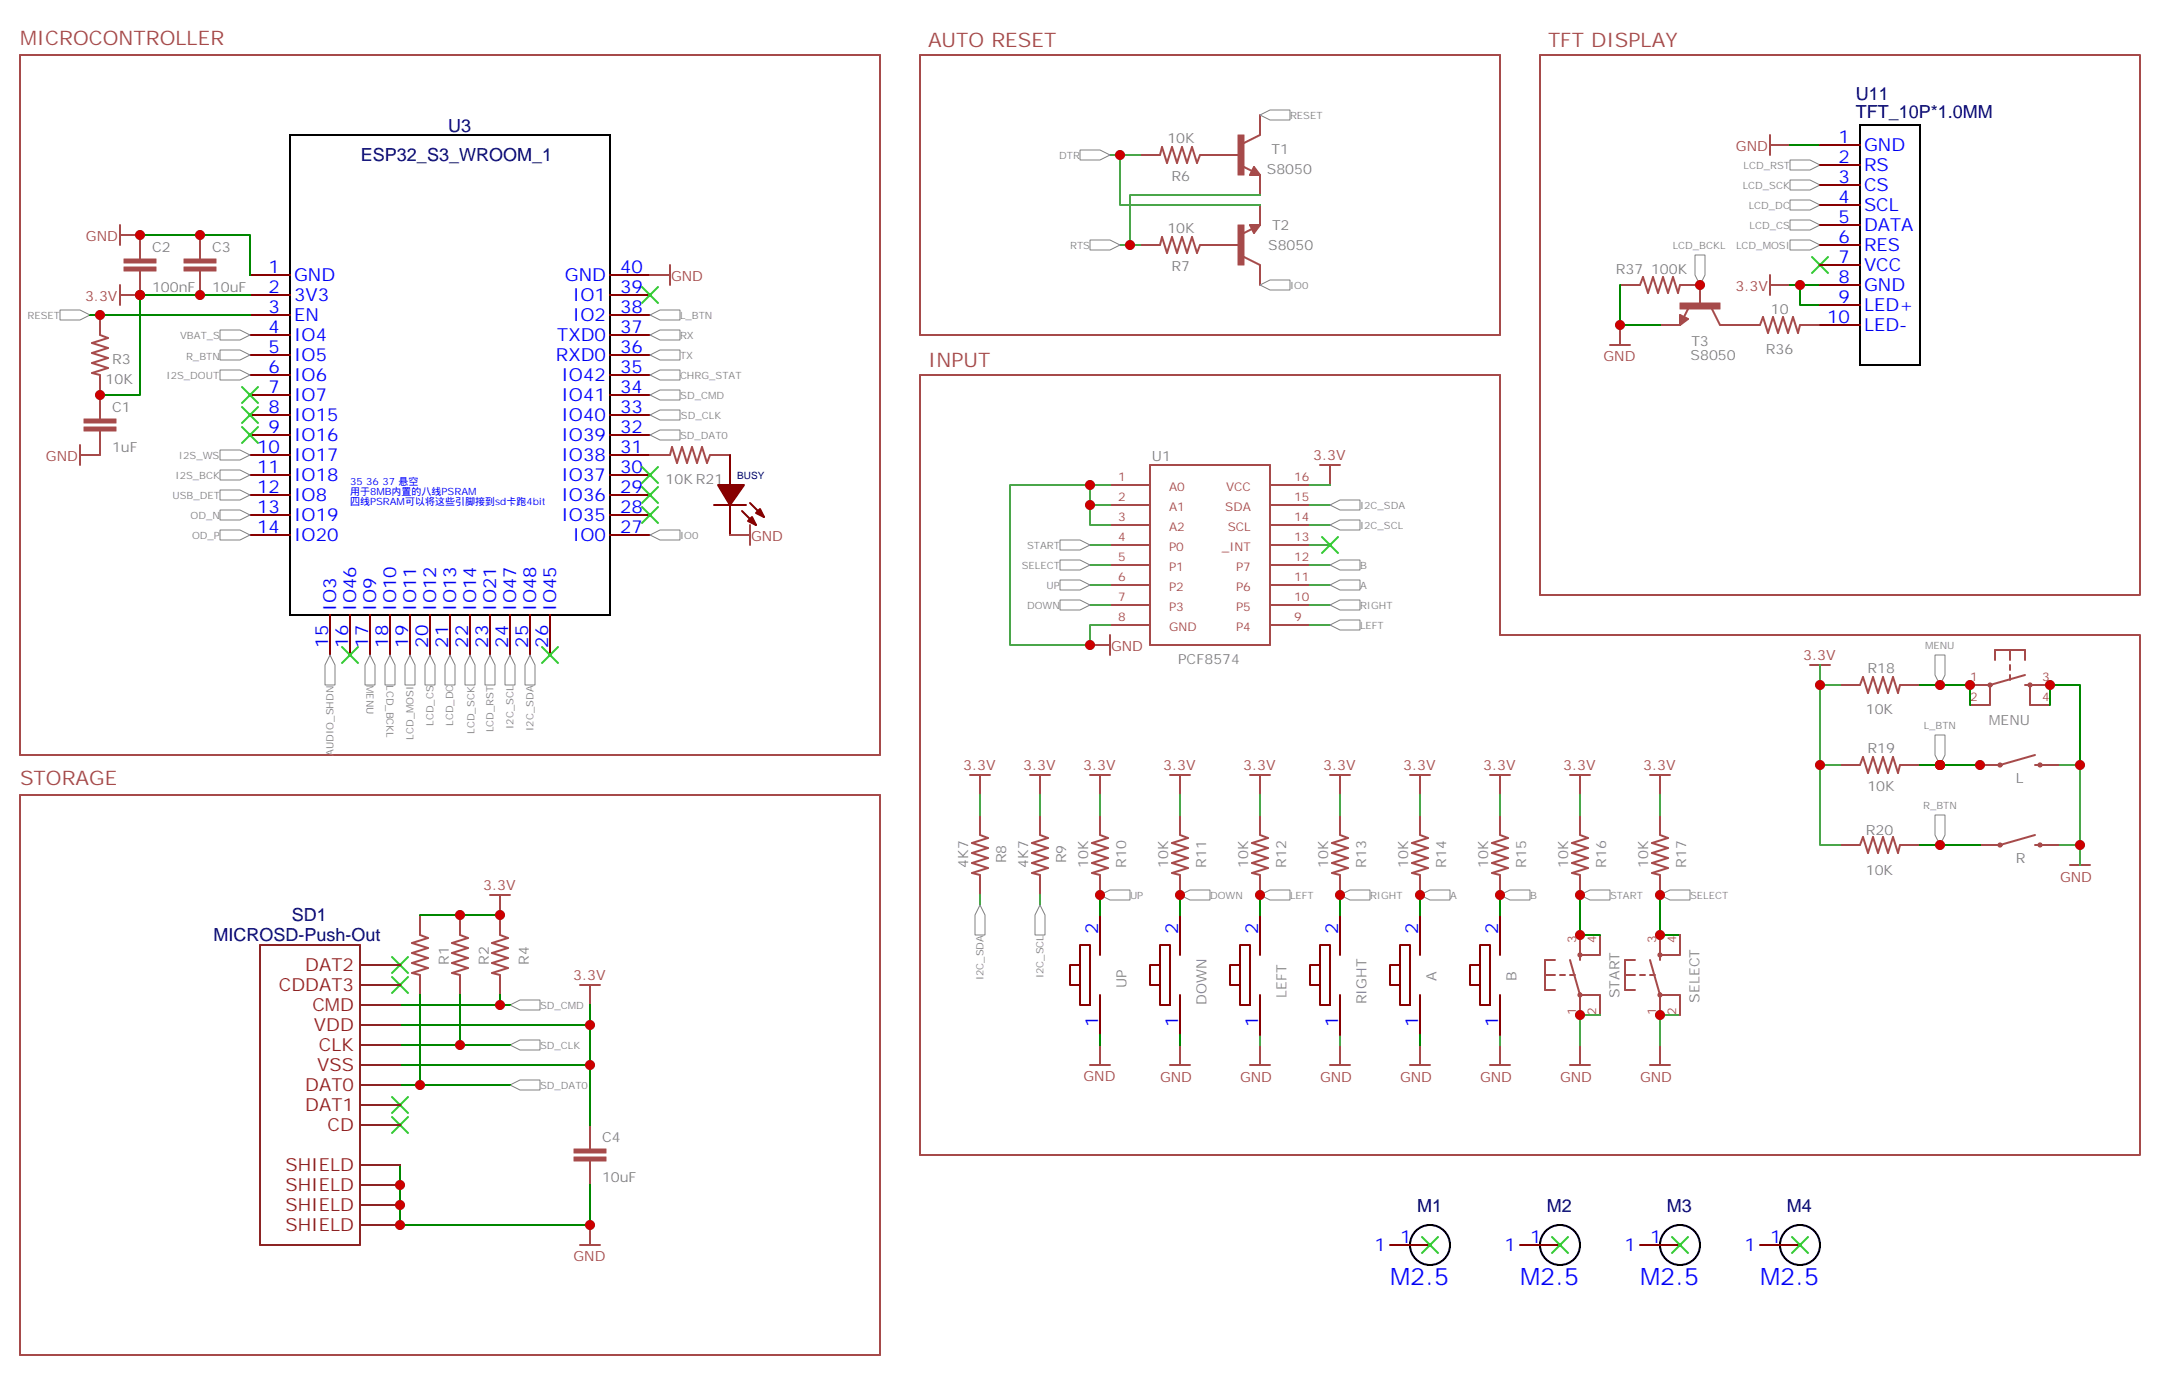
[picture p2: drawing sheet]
<svg xmlns="http://www.w3.org/2000/svg" width="381mm" height="243mm" viewBox="0 0 381 243" stroke-linecap="round" stroke-linejoin="round" font-family="sans-serif">
<g fill="none" stroke="#a64a4a" stroke-width=".35">
<path d="M3.5 9.7h151.7v123.5h-151.7zM162.3 9.7h102.3v49.4h-102.3zM319.3 9.7h58.2v95.3h-58.2M370.4 9.7h-98.8v95.3h98.8M201.1 27.3h3.5M204.6 27.3l.4-1.4 .8 2.9 .9-2.9 .9 2.9 .9-2.9 .9 2.9 .9-2.9 .8 2.9 .6-1.5M211.7 27.3h7M219.1 29.3l1.8 .9M220.5 39.7h1.7l-1 1.4zM220.8 39.9h1.1l-.7 .8-.4-.7h.6l-.2 .4M221.2 29.5l1 1.4h-1.7zM221.2 30.2l.2 .3h-.6l.4-.7 .7 .9h-1.1"/>
<path d="M222.2 23.8l-2.8 1.4M222.2 20.3v3.5M222.2 30.9v3.5M222.2 36.2v3.4M201.1 43.2h3.5M204.6 43.2l.4-1.4 .8 2.8 .9-2.8 .9 2.8 .9-2.8 .9 2.8 .9-2.8 .8 2.8 .6-1.4M211.7 43.2h7M219.4 45.3l2.8 1.4M220.9 40.4l-1.8 .8M222.2 46.8v3.5M162.3 66.1h102.3v45.9h112.9v91.7h-215.2zM195.8 85.5h6.9"/>
<path d="M195.8 89.1h6.9M195.8 92.6h6.9M195.8 96.1h6.9M195.8 99.7h6.9M202.8 82h21.2v31.8h-21.2zM224.1 85.5h7M224.1 89.1h7M224.1 92.6h7M224.1 96.1h7M224.1 99.7h7M232.8 82h3.6M234.6 82v3.5"/>
<path d="M192.3 113.8h3.5M195.8 103.2h6.9M195.8 106.7h6.9M195.8 110.2h6.9M195.8 112v3.5M224.1 103.2h7M224.1 106.7h7M224.1 110.2h7M319.3 117.3h3.5M321 117.3v3.5M351.9 116.4v-1.7h5.3v1.7M354.5 114.7v1.7"/>
<path d="M354.5 117.3v.9M354.5 119.1v.8M357.2 119.1l-6.2 1.7v3.6M171.1 136.7h3.5M172.9 136.7v3.5M181.7 136.7h3.5M183.4 136.7v3.5M192.3 136.7h3.5M194 136.7v3.5M206.4 136.7h3.5M208.1 136.7v3.5M220.5 136.7h3.5"/>
<path d="M222.2 136.7v3.5M234.6 136.7h3.5M236.4 136.7v3.5M248.7 136.7h3.5M250.5 136.7v3.5M262.8 136.7h3.5M264.6 136.7v3.5M276.9 136.7h3.6M278.7 136.7v3.5M291 136.7h3.6M292.8 136.7v3.5M324.6 120.8h3.4"/>
<path d="M324.6 134.9h3.4M328.1 134.9l.5-1.4 .9 2.8 .9-2.8 .9 2.8 .8-2.8 .9 2.8 .9-2.8 .9 2.8 .3-1.4M328.1 120.8l.5-1.4 .9 2.8 .9-2.8 .9 2.8 .8-2.8 .9 2.8 .9-2.8 .9 2.8 .3-1.4M335.2 120.8h3.5M335.2 134.9h3.5M347.5 120.8h3.5M347.5 124.4h3.5M349.2 134.9h3.5M357.2 120.8h.9v3.6M358.1 120.8h3.5M358.1 124.4h3.5M359 134.9h.8"/>
<path d="M359 133.2l-6.2 1.7M359.9 134.9h3.5M3.5 140.2h151.7v98.8h-151.7zM86.4 157.9h3.6M88.2 157.9v3.5M172.9 147.3l1.4 .5-2.9 .9 2.9 .9-2.9 .9 2.9 .8-2.9 .9 2.9 .9-2.9 .9 1.5 .3M172.9 143.8v3.4M172.9 154.4v3.5M183.4 147.3l1.5 .5-2.9 .9 2.9 .9-2.9 .9 2.9 .8-2.9 .9 2.9 .9-2.9 .9 1.4 .3M183.4 143.8v3.4M183.4 154.4v3.5M194 147.3l1.4 .5-2.8 .9 2.8 .9-2.8 .9 2.8 .8-2.8 .9 2.8 .9-2.8 .9 1.4 .3"/>
<path d="M194 143.8v3.4M194 154.4v3.5M208.1 147.3l1.4 .5-2.8 .9 2.8 .9-2.8 .9 2.8 .8-2.8 .9 2.8 .9-2.8 .9 1.4 .3M208.1 143.8v3.4M208.1 154.4v3.5M222.2 143.8v3.4M222.2 154.4v3.5M222.2 147.3l1.5 .5-2.9 .9 2.9 .9-2.9 .9 2.9 .8-2.9 .9 2.9 .9-2.9 .9 1.4 .3M236.4 147.3l1.4 .5-2.9 .9 2.9 .9-2.9 .9 2.9 .8-2.9 .9 2.9 .9-2.9 .9 1.5 .3M236.4 143.8v3.4M236.4 154.4v3.5M250.5 147.3l1.4 .5-2.8 .9 2.8 .9-2.8 .9 2.8 .8-2.8 .9 2.8 .9-2.8 .9 1.4 .3"/>
<path d="M250.5 143.8v3.4M250.5 154.4v3.5M264.6 143.8v3.4M264.6 154.4v3.5M264.6 147.3l1.4 .5-2.8 .9 2.8 .9-2.8 .9 2.8 .8-2.8 .9 2.8 .9-2.8 .9 1.4 .3M278.7 143.8v3.4M278.7 154.4v3.5M278.7 147.3l1.4 .5-2.8 .9 2.8 .9-2.8 .9 2.8 .8-2.8 .9 2.8 .9-2.8 .9 1.4 .3M292.8 147.3l1.4 .5-2.8 .9 2.8 .9-2.8 .9 2.8 .8-2.8 .9 2.8 .9-2.8 .9 1.4 .3M292.8 143.8v3.4M292.8 154.4v3.5M324.6 149h3.4"/>
<path d="M328.1 149l.5-1.4 .9 2.9 .9-2.9 .9 2.9 .8-2.9 .9 2.9 .9-2.9 .9 2.9 .3-1.5M335.2 149h3.5M349.2 149h3.5M359 149h.8M359 147.3l-6.2 1.7M359.9 149h3.5M365.1 152.6h3.6M366.9 149v3.6M102.3 173.7h3.5M104.1 173.7v3.6M272.5 172h1.8M274.3 169.3h-1.8v5.3h1.8"/>
<path d="M275.2 172h.8M276.9 172h.9M276.9 169.3l1.8 6.2h3.5M278.7 164.9v3.5M278.7 175.6v3.4M282.2 168.5h-3.5v.8M282.2 164.9v3.5M282.2 175.6v3.4M104.1 198.4v3.5M192.3 187.9h3.5M194 184.3v3.6M220.5 187.9h3.5"/>
<path d="M222.2 184.3v3.6M234.6 187.9h3.5M236.4 184.3v3.6M248.7 187.9h3.5M250.5 184.3v3.6M262.8 187.9h3.5M264.6 184.3v3.6M276.9 187.9h3.6M278.7 184.3v3.6M291 187.9h3.6M292.8 184.3v3.6M102.3 219.6h3.5"/>
<path d="M104.1 202v.7M104.1 204.8v.7M104.1 205.5v3.5M104.1 216.1v3.5"/>
</g>
<g fill="#a64a4a" stroke="#a64a4a" stroke-width=".18">
<path d="M218.4 23.8h1v7.1h-1z"/>
<path d="M218.4 39.7h1v7h-1z"/>
<path d="M101.2 204.1h5.7v.7h-5.7z"/>
<path d="M101.2 202.7h5.7v.7h-5.7z"/>
</g>
<g fill="none" stroke="#a64a4a" stroke-width=".56">
<circle cx="351" cy="120.8" r=".18"/>
<circle cx="352.8" cy="134.9" r=".18"/>
<circle cx="358.1" cy="120.8" r=".18"/>
<circle cx="359.8" cy="134.9" r=".18"/>
<circle cx="352.8" cy="149.1" r=".18"/>
<circle cx="359.8" cy="149" r=".18"/>
<circle cx="278.7" cy="168.5" r=".18"/>
<circle cx="278.7" cy="175.5" r=".18"/>
</g>
<g fill="none" stroke="#4aa64a" stroke-width=".35">
<path d="M231.1 85.5h3.5M321 134.9h3.6M324.6 120.8h-3.6v10.6M172.9 140.2v3.6M183.4 140.2v3.6M194 140.2v3.6M208.1 140.2v3.6M222.2 140.2v3.6M236.4 140.2v3.6M250.5 140.2v3.6M264.6 140.2v3.6M278.7 140.2v3.6"/>
<path d="M292.8 140.2v3.6"/>
</g>
<path d="M222.2 20.3l1.8-.9h3.5v1.8h-3.5z" fill="#fff" stroke="#828282" stroke-width=".18"/>
<path d="M192.3 85.5h3.5M192.3 89.1h3.5M192.3 96.1h3.5M195.8 92.6h-3.5v-7.1h-14.1v28.3h14.1v-3.6h3.5M366.9 138.5v10.5h-3.5M282.2 179h-3.5v5.3M296.3 179h-3.5v5.3M222.2 182.6v1.7M236.4 182.6v1.7M264.6 182.6v1.7" fill="none" stroke="#4aa64a" stroke-width=".35"/>
<g fill="#fff" stroke="#828282" stroke-width=".18">
<path d="M278.7 157.9l1.8-.9h3.5v1.8h-3.5z"/>
<path d="M187 95.2h3.5l1.8 .9-1.8 .9h-3.5z"/>
<path d="M222.2 50.3l1.8-.9h3.5v1.8h-3.5z"/>
<path d="M90 191.4l1.7-.9h3.5v1.8h-3.5z"/>
<path d="M90 184.3l1.7-.9h3.5v1.8h-3.5z"/>
<path d="M90 177.3l1.7-.9h3.5v1.8h-3.5z"/>
</g>
<path d="M231.1 89.1h3.5M172.9 157.9v1.7" fill="none" stroke="#4aa64a" stroke-width=".35"/>
<g fill="#fff" stroke="#828282" stroke-width=".18">
<path d="M172.9 159.6l.8 1.8v3.5h-1.7v-3.5z"/>
<path d="M234.6 89.1l1.8-.9h3.5v1.8h-3.5z"/>
</g>
<path d="M231.1 92.6h3.5M183.4 157.9v1.7" fill="none" stroke="#4aa64a" stroke-width=".35"/>
<g fill="#fff" stroke="#828282" stroke-width=".18">
<path d="M183.4 159.6l.9 1.8v3.5h-1.7v-3.5z"/>
<path d="M234.6 92.6l1.8-.9h3.5v1.8h-3.5z"/>
</g>
<path d="M222.2 34.4h-22.9v8.8M197.6 43.2h3.5" fill="none" stroke="#4aa64a" stroke-width=".35"/>
<path d="M192.3 42.3h3.5l1.8 .9-1.8 .9h-3.5z" fill="#fff" stroke="#828282" stroke-width=".18"/>
<path d="M195.8 27.3h5.3M197.6 27.3v8.9h24.6" fill="none" stroke="#4aa64a" stroke-width=".35"/>
<path d="M190.5 26.5h3.5l1.8 .8-1.8 .9h-3.5z" fill="#fff" stroke="#828282" stroke-width=".18"/>
<path d="M192.3 103.2h3.5" fill="none" stroke="#4aa64a" stroke-width=".35"/>
<g fill="#fff" stroke="#828282" stroke-width=".18">
<path d="M194 157.9l1.8-.9h3.5v1.8h-3.5z"/>
<path d="M187 102.3h3.5l1.8 .9-1.8 .9h-3.5z"/>
</g>
<path d="M192.3 106.7h3.5" fill="none" stroke="#4aa64a" stroke-width=".35"/>
<g fill="#fff" stroke="#828282" stroke-width=".18">
<path d="M208.1 157.9l1.8-.9h3.5v1.8h-3.5z"/>
<path d="M187 105.8h3.5l1.8 .9-1.8 .9h-3.5z"/>
</g>
<path d="M231.1 110.2h3.5" fill="none" stroke="#4aa64a" stroke-width=".35"/>
<g fill="#fff" stroke="#828282" stroke-width=".18">
<path d="M222.2 157.9l1.8-.9h3.5v1.8h-3.5z"/>
<path d="M234.6 110.2l1.8-.8h3.5v1.7h-3.5z"/>
</g>
<path d="M231.1 106.7h3.5" fill="none" stroke="#4aa64a" stroke-width=".35"/>
<g fill="#fff" stroke="#828282" stroke-width=".18">
<path d="M236.4 157.9l1.7-.9h3.6v1.8h-3.6z"/>
<path d="M234.6 106.7l1.8-.9h3.5v1.8h-3.5z"/>
</g>
<path d="M192.3 99.7h3.5" fill="none" stroke="#4aa64a" stroke-width=".35"/>
<g fill="#fff" stroke="#828282" stroke-width=".18">
<path d="M292.8 157.9l1.8-.9h3.5v1.8h-3.5z"/>
<path d="M187 98.8h3.5l1.8 .9-1.8 .8h-3.5z"/>
</g>
<path d="M231.1 103.2h3.5" fill="none" stroke="#4aa64a" stroke-width=".35"/>
<g fill="#fff" stroke="#828282" stroke-width=".18">
<path d="M250.5 157.9l1.7-.9h3.6v1.8h-3.6z"/>
<path d="M234.6 103.2l1.8-.9h3.5v1.8h-3.5z"/>
</g>
<path d="M231.1 99.7h3.5" fill="none" stroke="#4aa64a" stroke-width=".35"/>
<g fill="#fff" stroke="#828282" stroke-width=".18">
<path d="M264.6 157.9l1.7-.9h3.6v1.8h-3.6z"/>
<path d="M234.6 99.7l1.8-.9h3.5v1.7h-3.5z"/>
<path d="M341.3 115.5h1.8v3.6l-.9 1.7-.9-1.7z"/>
<path d="M341.3 129.6h1.8v3.6l-.9 1.7-.9-1.7z"/>
<path d="M341.3 143.8h1.8v3.5l-.9 1.7-.9-1.7z"/>
</g>
<path d="M231.1 96.1h3.5M321 117.3v3.5M321 131.4v17.6h3.6M363.4 134.9h3.5v3.6M366.9 149v3.6" fill="none" stroke="#4aa64a" stroke-width=".35"/>
<g fill="none" stroke="#870000" stroke-width=".35">
<path d="M44.1 48.5h7.1M44.1 52h7.1M44.1 55.6h7.1M44.1 59.1h7.1M107.6 48.5h7.1M107.6 52h7.1M107.6 55.6h7.1M107.6 59.1h7.1M44.1 62.6h7.1M44.1 66.1h7.1M44.1 69.7h7.1M44.1 73.2h7.1"/>
<path d="M44.1 76.7h7.1M107.6 62.6h7.1M107.6 66.1h7.1M107.6 69.7h7.1M107.6 73.2h7.1M107.6 76.7h7.1M44.1 80.3h7.1M44.1 83.8h7.1M44.1 87.3h7.1M44.1 90.8h7.1M44.1 94.4h7.1M107.6 80.3h7.1"/>
<path d="M107.6 83.8h7.1M107.6 87.3h7.1M107.6 90.8h7.1M107.6 94.4h7.1M58.2 108.5v7M61.7 108.5v7M65.3 108.5v7M68.8 108.5v7M72.3 108.5v7M75.8 108.5v7M79.4 108.5v7M82.9 108.5v7"/>
<path d="M86.4 108.5v7M90 108.5v7M93.5 108.5v7M97 108.5v7M190.5 166.7h1.8v10.6h-1.8zM190.5 170.2h-1.8v3.5h1.8M194 161.4v7.1M194 175.5v7.1M204.6 166.7h1.8v10.6h-1.8zM204.6 170.2h-1.8v3.5h1.8M208.1 161.4v7.1M208.1 175.5v7.1"/>
<path d="M218.7 166.7h1.8v10.6h-1.8zM218.7 170.2h-1.7v3.5h1.7M222.2 161.4v7.1M222.2 175.5v7.1M232.8 166.7h1.8v10.6h-1.8zM232.8 170.2h-1.7v3.5h1.7M236.4 161.4v7.1M236.4 175.5v7.1M246.9 166.7h1.8v10.6h-1.8zM246.9 170.2h-1.7v3.5h1.7M250.5 161.4v7.1M250.5 175.5v7.1"/>
<path d="M261.1 166.7h1.7v10.6h-1.7zM261.1 170.2h-1.8v3.5h1.8M264.6 161.4v7.1M264.6 175.5v7.1"/>
</g>
<g fill="none" stroke="#008700" stroke-width=".35">
<path d="M338.7 120.8h8.8v3.6M338.7 134.9h10.5M361.6 124.4v-3.6h5.3v14.1M194 157.9v3.5M208.1 157.9v3.5M222.2 157.9v3.5M236.4 157.9v3.5M250.5 157.9v3.5M264.6 157.9v3.5M278.7 157.9v7h3.5M292.8 157.9v7h3.5M338.7 149h10.5"/>
<path d="M194 182.6v1.7M208.1 182.6v1.7M250.5 182.6v1.7"/>
</g>
<g fill="none" stroke="#a64a4a" stroke-width=".35">
<path d="M312.2 23.8v3.5M312.2 25.6h3.5M114.7 48.5h3.5M118.2 46.7v3.6M285.8 50.3h3.4M285.8 57.3v3.6M289.3 50.3l.5-1.4 .9 2.8 .9-2.8 .9 2.8 .8-2.8 .9 2.8 .9-2.8 .9 2.8 .3-1.4M296.4 50.3h3.5M306.9 57.3h3.5M310.4 57.3l.6-1.4 .9 2.8 .8-2.8 .9 2.8 .9-2.8 .9 2.8 .9-2.8 .8 2.8 .4-1.4M312.2 50.3h3.5M312.2 48.5v3.5"/>
<path d="M317.6 57.3h3.4M284 60.9h3.5M74.1 164.9l1.4 .6-2.8 .8 2.8 .9-2.8 .9 2.8 .9-2.8 .9 2.8 .8-2.8 .9 1.4 .4M74.1 161.4v3.5M74.1 172v3.5M81.1 164.9l1.4 .6-2.8 .8 2.8 .9-2.8 .9 2.8 .9-2.8 .9 2.8 .8-2.8 .9 1.4 .4M81.1 161.4v3.5M81.1 172v3.5M88.2 164.9l1.4 .6-2.8 .8 2.8 .9-2.8 .9 2.8 .9-2.8 .9 2.8 .8-2.8 .9 1.4 .4M88.2 161.4v3.5M88.2 172v3.5M286.6 172h1.8"/>
<path d="M288.4 169.3h-1.8v5.3h1.8M289.3 172h.9M291 172h.9M291 169.3l1.8 6.2h3.5M292.8 164.9v3.5M292.8 175.6v3.4M296.3 168.5h-3.5v.8M296.3 164.9v3.5M296.3 175.6v3.4M206.4 187.9h3.5M208.1 184.3v3.6"/>
</g>
<path d="M113.2 50.6l2.9 2.8M116.1 50.6l-2.9 2.8M233.2 94.7l2.8 2.8M236 94.7l-2.8 2.8" fill="none" stroke="#3c3" stroke-width=".35"/>
<g fill="none" stroke="#a64a4a" stroke-width=".56">
<circle cx="292.8" cy="175.5" r=".18"/>
<circle cx="292.8" cy="168.5" r=".18"/>
</g>
<path d="M51.2 23.8h56.4v84.7h-56.4z" fill="none" stroke="#000" stroke-width=".35"/>
<g fill="#fff" stroke="#828282" stroke-width=".18">
<path d="M114.7 62.6l1.7-.9h3.5v1.8h-3.5z"/>
<path d="M114.7 59.1l1.7-.9h3.5v1.8h-3.5z"/>
<path d="M114.7 94.4l1.7-.9h3.5v1.7h-3.5z"/>
</g>
<path d="M113.2 82.4l2.9 2.8M113.2 85.9l2.9 2.8M113.2 89.4l2.9 2.9M116.1 82.4l-2.9 2.8M116.1 85.9l-2.9 2.8M116.1 89.4l-2.9 2.9M95.6 114.1l2.8 2.8M98.4 114.1l-2.8 2.8" fill="none" stroke="#3c3" stroke-width=".35"/>
<path d="M21.2 39.7v3.5M21.2 41.5h3.5M21.2 50.3v3.5M21.2 52h3.5" fill="none" stroke="#a64a4a" stroke-width=".35"/>
<g fill="#fff" stroke="#828282" stroke-width=".18">
<path d="M38.8 90h3.5l1.8 .8-1.8 .9h-3.5z"/>
<path d="M38.8 93.5h3.5l1.8 .9-1.8 .8h-3.5z"/>
</g>
<path d="M60.3 114.1l2.8 2.8M63.1 114.1l-2.8 2.8" fill="none" stroke="#3c3" stroke-width=".35"/>
<path d="M38.8 58.2h3.5l1.8 .9-1.8 .9h-3.5z" fill="#fff" stroke="#828282" stroke-width=".18"/>
<path d="M24.7 41.5h19.4v7M24.7 52h19.4" fill="none" stroke="#008700" stroke-width=".35"/>
<g fill="none" stroke="#a64a4a" stroke-width=".35">
<path d="M24.7 41.5v3.4M24.7 45v.7M24.7 47.8v.7M24.7 48.6v3.4M35.3 41.5v3.4M35.3 45v.7M35.3 47.8v.7M35.3 48.6v3.4M292.8 57.3h3.5M296.3 55.6l1.4 .7-1.4 1zM296.5 55.9v1.1l.9-.7-.7-.4v.5l.3-.1M297.9 54.2l-.9 1.7"/>
<path d="M299.9 50.3v3.4M302 54.5l1.4 2.8M303.4 57.3h3.5"/>
</g>
<g fill="#a64a4a" stroke="#a64a4a" stroke-width=".18">
<path d="M21.9 47.1h5.6v.7h-5.6z"/>
<path d="M21.9 45.7h5.6v.7h-5.6z"/>
<path d="M32.5 47.1h5.6v.7h-5.6z"/>
<path d="M32.5 45.7h5.6v.7h-5.6z"/>
<path d="M296.3 53.4h7.1v1.1h-7.1z"/>
</g>
<path d="M299 45h1.7v3.5l-.8 1.8-.9-1.8z" fill="#fff" stroke="#828282" stroke-width=".18"/>
<path d="M285.8 50.3v7h7M317.5 50.3v3.5h3.5M74.1 161.4h14.1" fill="none" stroke="#008700" stroke-width=".35"/>
<g fill="none" stroke="#000" stroke-width=".35">
<circle cx="252.2" cy="219.6" r="3.5"/>
<circle cx="275.2" cy="219.6" r="3.5"/>
<circle cx="296.3" cy="219.6" r="3.5"/>
<circle cx="317.5" cy="219.6" r="3.5"/>
</g>
<path d="M245.2 219.6h7M268.1 219.6h7.1M289.3 219.6h7M310.4 219.6h7.1" fill="none" stroke="#870000" stroke-width=".35"/>
<g fill="none" stroke="#3c3" stroke-width=".35">
<path d="M42.7 68.3l2.8 2.8M42.7 71.8l2.8 2.8M42.7 75.3l2.8 2.8M45.5 68.3l-2.8 2.8M45.5 71.8l-2.8 2.8M45.5 75.3l-2.8 2.8M250.8 218.2l2.8 2.8M253.6 218.2l-2.8 2.8M273.8 218.2l2.8 2.8M276.6 218.2l-2.8 2.8M294.9 218.2l2.8 2.8M297.7 218.2l-2.8 2.8"/>
<path d="M316.1 218.2l2.8 2.8M318.9 218.2l-2.8 2.8"/>
</g>
<path d="M10.6 54.7h3.5l1.8 .9-1.8 .8h-3.5z" fill="#fff" stroke="#828282" stroke-width=".18"/>
<path d="M15.9 55.6h28.2M24.7 52v17.7h-7.1" fill="none" stroke="#008700" stroke-width=".35"/>
<path d="M17.6 59.1l1.4 .5-2.8 .9 2.8 .9-2.8 .9 2.8 .8-2.8 .9 2.8 .9-2.8 .9 1.4 .3M17.6 55.6v3.4M14.1 78.5v3.5M17.6 66.2v6.9M17.6 73.2v.7M17.6 76v.7M17.6 76.8v3.5h-3.5" fill="none" stroke="#a64a4a" stroke-width=".35"/>
<g fill="#a64a4a" stroke="#a64a4a" stroke-width=".18">
<path d="M14.8 75.3h5.7v.7h-5.7z"/>
<path d="M14.8 73.9h5.7v.7h-5.7z"/>
</g>
<g fill="#fff" stroke="#828282" stroke-width=".18">
<path d="M315.7 28.2h3.6l1.7 .9-1.7 .9h-3.6z"/>
<path d="M315.7 31.8h3.6l1.7 .8-1.7 .9h-3.6z"/>
<path d="M315.7 38.8h3.6l1.7 .9-1.7 .9h-3.6z"/>
<path d="M315.7 35.3h3.6l1.7 .9-1.7 .8h-3.6z"/>
<path d="M315.7 42.3h3.6l1.7 .9-1.7 .9h-3.6z"/>
</g>
<path d="M315.7 25.6h5.3M315.7 50.3h5.3" fill="none" stroke="#008700" stroke-width=".35"/>
<path d="M319.6 45.3l2.8 2.9M322.4 45.3l-2.8 2.9" fill="none" stroke="#3c3" stroke-width=".35"/>
<path d="M328.1 22h10.6v42.4h-10.6z" fill="none" stroke="#000" stroke-width=".35"/>
<path d="M321 25.6h7.1M321 29.1h7.1M321 32.6h7.1M321 36.2h7.1M321 39.7h7.1M321 43.2h7.1M321 46.7h7.1M321 50.3h7.1M321 53.8h7.1M321 57.3h7.1" fill="none" stroke="#870000" stroke-width=".35"/>
<g fill="#fff" stroke="#828282" stroke-width=".18">
<path d="M38.8 61.7h3.5l1.8 .9-1.8 .9h-3.5z"/>
<path d="M38.8 82.9h3.5l1.8 .9-1.8 .9h-3.5z"/>
<path d="M38.8 86.4h3.5l1.8 .9-1.8 .9h-3.5z"/>
<path d="M58.2 115.5l.9 1.8v3.5h-1.8v-3.5z"/>
<path d="M38.8 65.3h3.5l1.8 .8-1.8 .9h-3.5z"/>
<path d="M38.8 79.4h3.5l1.8 .9-1.8 .8h-3.5z"/>
<path d="M114.7 66.1l1.7-.8h3.5v1.7h-3.5z"/>
<path d="M114.7 69.7l1.7-.9h3.5v1.8h-3.5z"/>
<path d="M114.7 73.2l1.7-.9h3.5v1.8h-3.5z"/>
<path d="M114.7 76.7l1.7-.9h3.5v1.8h-3.5z"/>
<path d="M65.3 115.5l.8 1.8v3.5h-1.7v-3.5z"/>
<path d="M86.4 115.5l.9 1.8v3.5h-1.8v-3.5z"/>
<path d="M82.9 115.5l.9 1.8v3.5h-1.8v-3.5z"/>
<path d="M79.4 115.5l.9 1.8v3.5h-1.8v-3.5z"/>
<path d="M75.8 115.5l.9 1.8v3.5h-1.7v-3.5z"/>
<path d="M72.3 115.5l.9 1.8v3.5h-1.8v-3.5z"/>
<path d="M68.8 115.5l.9 1.8v3.5h-1.8v-3.5z"/>
</g>
<path d="M69.1 172.3l2.9 2.9M69.1 168.8l2.9 2.8M72 172.3l-2.9 2.9M72 168.8l-2.9 2.8M69.1 193.5l2.9 2.8M69.1 197l2.9 2.8M72 193.5l-2.9 2.8M72 197l-2.9 2.8" fill="none" stroke="#3c3" stroke-width=".35"/>
<path d="M70.6 177.3h19.4M74.1 175.5v15.9M81.1 175.5v8.8M88.2 175.5v1.8M104.1 177.3v3.5M70.6 187.9h33.5v10.5M70.6 180.8h33.5v7.1M70.6 191.4h19.4M70.6 184.3h19.4M70.6 205.5v10.6h33.5v-7.1" fill="none" stroke="#008700" stroke-width=".35"/>
<g fill="none" stroke="#8c2424" stroke-width=".35">
<path d="M45.9 166.7h17.6v52.9h-17.6zM63.5 173.7h7.1M63.5 177.3h7.1M63.5 170.2h7.1M63.5 198.4h7.1M63.5 184.3h7.1M63.5 191.4h7.1M63.5 194.9h7.1M63.5 180.8h7.1M63.5 187.9h7.1M63.5 205.5h7.1M63.5 209h7.1"/>
<path d="M63.5 212.5h7.1M63.5 216.1h7.1"/>
</g>
<path d="M114.7 55.6l1.7-.9h3.5v1.7h-3.5z" fill="#fff" stroke="#828282" stroke-width=".18"/>
<path d="M114.7 80.3h3.4M118.2 80.3l.3-1.5 .9 2.9 .9-2.9 .9 2.9 .9-2.9 .8 2.9 .9-2.9 .9 2.9 .5-1.4M125.3 80.3h3.5M128.8 94.4h3.5M132.3 92.6v3.5" fill="none" stroke="#a64a4a" stroke-width=".35"/>
<g fill="#870000" stroke="#870000" stroke-width=".35">
<path d="M131.9 91.9l.7-.7 .7 1.4z"/>
<path d="M133.3 90.5l.8-.7 .7 1.4z"/>
<path d="M126.6 85.5h4.6l-2.4 3.6z"/>
</g>
<path d="M125.9 89.1h5.7M128.8 80.3v5.2M128.8 89.1v5.3M130.9 90.1l2.4 2.5M132.3 88.7l2.5 2.5" fill="none" stroke="#870000" stroke-width=".35"/>
<g fill="#fff" stroke="#828282" stroke-width=".18">
<path d="M90 115.5l.8 1.8v3.5h-1.7v-3.5z"/>
<path d="M93.5 115.5l.9 1.8v3.5h-1.8v-3.5z"/>
</g>
<g fill="#c00">
<circle cx="194" cy="157.9" r=".88"/>
<circle cx="208.1" cy="157.9" r=".88"/>
<circle cx="278.7" cy="179" r=".88"/>
<circle cx="278.7" cy="164.9" r=".88"/>
<circle cx="222.3" cy="157.9" r=".88"/>
<circle cx="236.4" cy="157.9" r=".88"/>
<circle cx="278.7" cy="157.9" r=".88"/>
<circle cx="250.5" cy="157.9" r=".88"/>
<circle cx="264.6" cy="157.9" r=".88"/>
<circle cx="292.8" cy="179" r=".88"/>
<circle cx="292.8" cy="164.9" r=".88"/>
<circle cx="347.5" cy="120.8" r=".88"/>
<circle cx="361.6" cy="120.8" r=".88"/>
<circle cx="349.3" cy="134.9" r=".88"/>
<circle cx="342.2" cy="120.8" r=".88"/>
<circle cx="342.2" cy="134.9" r=".88"/>
<circle cx="342.2" cy="149" r=".88"/>
<circle cx="292.8" cy="157.9" r=".88"/>
<circle cx="192.3" cy="85.5" r=".88"/>
<circle cx="366.9" cy="134.9" r=".88"/>
<circle cx="321" cy="134.9" r=".88"/>
<circle cx="192.3" cy="89.1" r=".88"/>
<circle cx="321" cy="120.8" r=".88"/>
<circle cx="192.3" cy="113.8" r=".88"/>
<circle cx="366.9" cy="149" r=".88"/>
<circle cx="197.6" cy="27.3" r=".88"/>
<circle cx="199.3" cy="43.2" r=".88"/>
<circle cx="24.7" cy="41.5" r=".88"/>
<circle cx="24.7" cy="52" r=".88"/>
<circle cx="35.3" cy="52" r=".88"/>
<circle cx="35.3" cy="41.5" r=".88"/>
<circle cx="285.8" cy="57.3" r=".88"/>
<circle cx="299.9" cy="50.3" r=".88"/>
<circle cx="17.6" cy="55.6" r=".88"/>
<circle cx="17.6" cy="69.7" r=".88"/>
<circle cx="317.5" cy="50.3" r=".88"/>
<circle cx="81.1" cy="161.4" r=".88"/>
<circle cx="88.2" cy="161.4" r=".88"/>
<circle cx="104.1" cy="216.1" r=".88"/>
<circle cx="104.1" cy="187.9" r=".88"/>
<circle cx="104.1" cy="180.8" r=".88"/>
<circle cx="88.2" cy="177.3" r=".88"/>
<circle cx="81.1" cy="184.3" r=".88"/>
<circle cx="74.1" cy="191.4" r=".88"/>
<circle cx="70.6" cy="216.1" r=".88"/>
<circle cx="70.6" cy="209" r=".88"/>
<circle cx="70.6" cy="212.5" r=".88"/>
</g>
<g font-size="4.2" fill="#00f">
<text x="245.2" y="226.7">M2.5</text>
<text x="268.1" y="226.7">M2.5</text>
<text x="289.3" y="226.7">M2.5</text>
<text x="310.4" y="226.7">M2.5</text>
</g>
<g font-size="3.5" fill="#a54b4b">
<text x="3.5" y="7.9">MICROCONTROLLER</text>
<text x="163.7" y="8.3">AUTO RESET</text>
<text x="273" y="8.3">TFT DISPLAY</text>
<text x="163.7" y="64.7">INPUT</text>
<text x="3.5" y="138.5">STORAGE</text>
</g>
<g font-size="3.2" fill="#000080">
<text x="327.4" y="17.7">U11</text>
<text x="79" y="23.2">U3</text>
<text x="327.4" y="20.9">TFT_10P*1.0MM</text>
<text x="63.7" y="28.4">ESP32_S3_WROOM_1</text>
<text x="37.6" y="166.1">MICROSD-Push-Out</text>
<text x="51.5" y="162.5">SD1</text>
<text x="250" y="213.7">M1</text>
<text x="272.9" y="213.7">M2</text>
<text x="294" y="213.7">M3</text>
<text x="315.2" y="213.7">M4</text>
</g>
<g font-size="3.2" fill="#00f">
<text x="324.3" y="25.2">1</text>
<text x="324.3" y="28.8">2</text>
<text x="328.8" y="26.6">GND</text>
<text x="324.3" y="32.3">3</text>
<text x="324.3" y="35.8">4</text>
<text x="328.8" y="30.2">RS</text>
<text x="328.8" y="33.7">CS</text>
<text x="324.3" y="39.3">5</text>
<text x="328.8" y="37.2">SCL</text>
<text x="328.8" y="40.7">DATA</text>
<text x="324.3" y="42.9">6</text>
<text x="324.3" y="46.4">7</text>
<text x="328.8" y="44.3">RES</text>
<text x="328.8" y="47.8">VCC</text>
<text x="47.4" y="48.2">1</text>
<text x="47.4" y="51.7">2</text>
<text x="51.9" y="49.6">GND</text>
<text x="51.9" y="53.1">3V3</text>
<text x="99.6" y="49.6">GND</text>
<text x="101" y="53.1">IO1</text>
<text x="109.4" y="51.7">39</text>
<text x="109.4" y="48.2">40</text>
<text x="324.3" y="49.9">8</text>
<text x="324.3" y="53.4">9</text>
<text x="328.8" y="51.3">GND</text>
<text x="47.4" y="55.2">3</text>
<text x="47.4" y="58.7">4</text>
<text x="51.9" y="56.6">EN</text>
<text x="101" y="56.6">IO2</text>
<text x="109.4" y="58.7">37</text>
<text x="109.4" y="55.2">38</text>
<text x="322.3" y="57">10</text>
<text x="328.8" y="54.9">LED+</text>
<text x="328.8" y="58.4">LED-</text>
<text x="47.4" y="62.3">5</text>
<text x="47.4" y="65.8">6</text>
<text x="51.9" y="60.1">IO4</text>
<text x="51.9" y="63.7">IO5</text>
<text x="98.1" y="63.7">RXD0</text>
<text x="98.3" y="60.1">TXD0</text>
<text x="109.4" y="65.8">35</text>
<text x="109.4" y="62.3">36</text>
<text x="47.4" y="69.3">7</text>
<text x="51.9" y="67.2">IO6</text>
<text x="51.9" y="70.7">IO7</text>
<text x="99" y="70.7">IO41</text>
<text x="99" y="67.2">IO42</text>
<text x="109.4" y="69.3">34</text>
<text x="47.4" y="72.8">8</text>
<text x="47.4" y="76.4">9</text>
<text x="51.9" y="74.3">IO15</text>
<text x="51.9" y="77.8">IO16</text>
<text x="99" y="77.8">IO39</text>
<text x="99" y="74.3">IO40</text>
<text x="109.4" y="76.4">32</text>
<text x="109.4" y="72.8">33</text>
<text x="45.4" y="79.9">10</text>
<text x="45.4" y="83.4">11</text>
<text x="51.9" y="81.3">IO17</text>
<text x="99" y="81.3">IO38</text>
<text x="109.4" y="83.4">30</text>
<text x="109.4" y="79.9">31</text>
<text x="45.4" y="87">12</text>
<text x="51.9" y="84.8">IO18</text>
<text x="51.9" y="88.4">IO8</text>
<text x="99" y="88.4">IO36</text>
<text x="99" y="84.8">IO37</text>
<text x="109.4" y="87">29</text>
<text x="45.4" y="90.5">13</text>
<text x="45.4" y="94">14</text>
<text x="51.9" y="91.9">IO19</text>
<text x="51.9" y="95.4">IO20</text>
<text x="99" y="91.9">IO35</text>
<text x="101" y="95.4">IO0</text>
<text x="109.4" y="94">27</text>
<text x="109.4" y="90.5">28</text>
<text x="59.3" y="107.8" transform="rotate(-90 59.3 107.8)">IO3</text>
<text x="62.8" y="107.8" transform="rotate(-90 62.8 107.8)">IO46</text>
<text x="66.3" y="107.8" transform="rotate(-90 66.3 107.8)">IO9</text>
<text x="69.8" y="107.8" transform="rotate(-90 69.8 107.8)">IO10</text>
<text x="73.4" y="107.8" transform="rotate(-90 73.4 107.8)">IO11</text>
<text x="76.9" y="107.8" transform="rotate(-90 76.9 107.8)">IO12</text>
<text x="80.4" y="107.8" transform="rotate(-90 80.4 107.8)">IO13</text>
<text x="84" y="107.8" transform="rotate(-90 84 107.8)">IO14</text>
<text x="87.5" y="107.8" transform="rotate(-90 87.5 107.8)">IO21</text>
<text x="91" y="107.8" transform="rotate(-90 91 107.8)">IO47</text>
<text x="94.5" y="107.8" transform="rotate(-90 94.5 107.8)">IO48</text>
<text x="98.1" y="107.8" transform="rotate(-90 98.1 107.8)">IO45</text>
<text x="57.9" y="114.3" transform="rotate(-90 57.9 114.3)">15</text>
<text x="61.4" y="114.3" transform="rotate(-90 61.4 114.3)">16</text>
<text x="64.9" y="114.3" transform="rotate(-90 64.9 114.3)">17</text>
<text x="68.4" y="114.3" transform="rotate(-90 68.4 114.3)">18</text>
<text x="72" y="114.3" transform="rotate(-90 72 114.3)">19</text>
<text x="75.5" y="114.3" transform="rotate(-90 75.5 114.3)">20</text>
<text x="79" y="114.3" transform="rotate(-90 79 114.3)">21</text>
<text x="82.5" y="114.3" transform="rotate(-90 82.5 114.3)">22</text>
<text x="86.1" y="114.3" transform="rotate(-90 86.1 114.3)">23</text>
<text x="89.6" y="114.3" transform="rotate(-90 89.6 114.3)">24</text>
<text x="93.1" y="114.3" transform="rotate(-90 93.1 114.3)">25</text>
<text x="96.7" y="114.3" transform="rotate(-90 96.7 114.3)">26</text>
<text x="193.7" y="164.7" transform="rotate(-90 193.7 164.7)">2</text>
<text x="207.8" y="164.7" transform="rotate(-90 207.8 164.7)">2</text>
<text x="221.9" y="164.7" transform="rotate(-90 221.9 164.7)">2</text>
<text x="236" y="164.7" transform="rotate(-90 236 164.7)">2</text>
<text x="250.1" y="164.7" transform="rotate(-90 250.1 164.7)">2</text>
<text x="264.2" y="164.7" transform="rotate(-90 264.2 164.7)">2</text>
<text x="193.7" y="181.2" transform="rotate(-90 193.7 181.2)">1</text>
<text x="207.8" y="181.2" transform="rotate(-90 207.8 181.2)">1</text>
<text x="221.9" y="181.2" transform="rotate(-90 221.9 181.2)">1</text>
<text x="236" y="181.2" transform="rotate(-90 236 181.2)">1</text>
<text x="250.1" y="181.2" transform="rotate(-90 250.1 181.2)">1</text>
<text x="264.2" y="181.2" transform="rotate(-90 264.2 181.2)">1</text>
<text x="242.5" y="220.7">1</text>
<text x="246.9" y="219.3">1</text>
<text x="265.4" y="220.7">1</text>
<text x="269.9" y="219.3">1</text>
<text x="286.6" y="220.7">1</text>
<text x="291" y="219.3">1</text>
<text x="307.7" y="220.7">1</text>
<text x="312.2" y="219.3">1</text>
</g>
<g font-size="3.2" fill="#8d2323">
<text x="53.9" y="171.3">DAT2</text>
<text x="49.2" y="174.8">CDDAT3</text>
<text x="55.1" y="178.3">CMD</text>
<text x="55.4" y="181.9">VDD</text>
<text x="56.3" y="185.4">CLK</text>
<text x="55.9" y="188.9">VSS</text>
<text x="53.9" y="192.4">DAT0</text>
<text x="53.9" y="196">DAT1</text>
<text x="57.8" y="199.5">CD</text>
<text x="50.3" y="206.6">SHIELD</text>
<text x="50.3" y="210.1">SHIELD</text>
<text x="50.3" y="213.6">SHIELD</text>
<text x="50.3" y="217.1">SHIELD</text>
</g>
<g font-size="2.5" fill="#838383">
<text x="205.9" y="25.2">10K</text>
<text x="224.3" y="27.2">T1</text>
<text x="206.7" y="31.9">R6</text>
<text x="223.5" y="30.8">S8050</text>
<text x="205.9" y="41.1">10K</text>
<text x="224.4" y="40.7">T2</text>
<text x="26.8" y="44.4">C2</text>
<text x="37.4" y="44.4">C3</text>
<text x="206.7" y="47.8">R7</text>
<text x="223.7" y="44.2">S8050</text>
<text x="26.8" y="51.5">100nF</text>
<text x="37.4" y="51.5">10uF</text>
<text x="285" y="48.3">R37</text>
<text x="291.2" y="48.3">100K</text>
<text x="312.4" y="55.3">10</text>
<text x="19.8" y="64.1">R3</text>
<text x="298.2" y="63.5">S8050</text>
<text x="298.3" y="61">T3</text>
<text x="311.5" y="62.4">R36</text>
<text x="18.6" y="67.7">10K</text>
<text x="19.8" y="72.7">C1</text>
<text x="19.8" y="79.7">1uF</text>
<text x="203.2" y="81.3">U1</text>
<text x="117.4" y="85.3">10K R21</text>
<text x="207.8" y="117.1">PCF8574</text>
<text x="329.4" y="118.7">R18</text>
<text x="329.1" y="126">10K</text>
<text x="350.8" y="127.8">MENU</text>
<text x="329.4" y="132.8">R19</text>
<text x="329.4" y="139.5">10K</text>
<text x="355.6" y="138.1">L</text>
<text x="329.1" y="147.2">R20</text>
<text x="170.7" y="153" transform="rotate(-90 170.7 153)">4K7</text>
<text x="177.4" y="152.3" transform="rotate(-90 177.4 152.3)">R8</text>
<text x="181.3" y="153" transform="rotate(-90 181.3 153)">4K7</text>
<text x="188" y="152.3" transform="rotate(-90 188 152.3)">R9</text>
<text x="191.9" y="153" transform="rotate(-90 191.9 153)">10K</text>
<text x="198.6" y="153" transform="rotate(-90 198.6 153)">R10</text>
<text x="206" y="153" transform="rotate(-90 206 153)">10K</text>
<text x="212.7" y="153" transform="rotate(-90 212.7 153)">R11</text>
<text x="220.1" y="153" transform="rotate(-90 220.1 153)">10K</text>
<text x="226.8" y="153" transform="rotate(-90 226.8 153)">R12</text>
<text x="234.2" y="153" transform="rotate(-90 234.2 153)">10K</text>
<text x="240.9" y="153" transform="rotate(-90 240.9 153)">R13</text>
<text x="248.4" y="153" transform="rotate(-90 248.4 153)">10K</text>
<text x="255.1" y="153" transform="rotate(-90 255.1 153)">R14</text>
<text x="262.5" y="153" transform="rotate(-90 262.5 153)">10K</text>
<text x="269.2" y="153" transform="rotate(-90 269.2 153)">R15</text>
<text x="276.6" y="153" transform="rotate(-90 276.6 153)">10K</text>
<text x="283.3" y="153" transform="rotate(-90 283.3 153)">R16</text>
<text x="290.7" y="153" transform="rotate(-90 290.7 153)">10K</text>
<text x="297.4" y="153" transform="rotate(-90 297.4 153)">R17</text>
<text x="329.1" y="154.3">10K</text>
<text x="355.6" y="152.2">R</text>
<text x="79.2" y="170.1" transform="rotate(-90 79.2 170.1)">R1</text>
<text x="86.2" y="170.1" transform="rotate(-90 86.2 170.1)">R2</text>
<text x="93.3" y="170.1" transform="rotate(-90 93.3 170.1)">R4</text>
<text x="253.4" y="173" transform="rotate(-90 253.4 173)">A</text>
<text x="267.5" y="173.1" transform="rotate(-90 267.5 173.1)">B</text>
<text x="198.7" y="174.3" transform="rotate(-90 198.7 174.3)">UP</text>
<text x="212.8" y="177.2" transform="rotate(-90 212.8 177.2)">DOWN</text>
<text x="226.9" y="176.1" transform="rotate(-90 226.9 176.1)">LEFT</text>
<text x="241" y="177.2" transform="rotate(-90 241 177.2)">RIGHT</text>
<text x="285.7" y="176.1" transform="rotate(-90 285.7 176.1)">START</text>
<text x="299.8" y="176.8" transform="rotate(-90 299.8 176.8)">SELECT</text>
<text x="106.2" y="201.4">C4</text>
<text x="106.2" y="208.5">10uF</text>
</g>
<g font-size="2.5" fill="#a54b4b">
<text x="306.2" y="26.6">GND</text>
<text x="15.2" y="42.5">GND</text>
<text x="15" y="53.1">3.3V</text>
<text x="118.4" y="49.6">GND</text>
<text x="306.1" y="51.3">3.3V</text>
<text x="282.8" y="63.6">GND</text>
<text x="8.1" y="81.3">GND</text>
<text x="231.6" y="81.2">3.3V</text>
<text x="132.5" y="95.4">GND</text>
<text x="196" y="114.7">GND</text>
<text x="318.1" y="116.5">3.3V</text>
<text x="169.9" y="135.9">3.3V</text>
<text x="180.5" y="135.9">3.3V</text>
<text x="191.1" y="135.9">3.3V</text>
<text x="205.2" y="135.9">3.3V</text>
<text x="219.3" y="135.9">3.3V</text>
<text x="233.4" y="135.9">3.3V</text>
<text x="247.5" y="135.9">3.3V</text>
<text x="261.6" y="135.9">3.3V</text>
<text x="275.7" y="135.9">3.3V</text>
<text x="289.8" y="135.9">3.3V</text>
<text x="363.4" y="155.6">GND</text>
<text x="85.2" y="157">3.3V</text>
<text x="101.1" y="172.9">3.3V</text>
<text x="191.1" y="190.7">GND</text>
<text x="204.6" y="190.9">GND</text>
<text x="218.7" y="190.9">GND</text>
<text x="232.8" y="190.9">GND</text>
<text x="246.9" y="190.9">GND</text>
<text x="261.1" y="190.9">GND</text>
<text x="275.2" y="190.9">GND</text>
<text x="289.3" y="190.9">GND</text>
<text x="101.2" y="222.4">GND</text>
</g>
<g font-size="2.1" fill="#a54b4b">
<text x="197.2" y="84.9">1</text>
<text x="197.2" y="88.4">2</text>
<text x="206.2" y="86.6">A0</text>
<text x="216.3" y="86.6">VCC</text>
<text x="228.3" y="88.4">15</text>
<text x="228.3" y="84.9">16</text>
<text x="197.2" y="91.9">3</text>
<text x="197.2" y="95.4">4</text>
<text x="206.2" y="90.1">A1</text>
<text x="206.2" y="93.6">A2</text>
<text x="216.1" y="90.1">SDA</text>
<text x="216.6" y="93.6">SCL</text>
<text x="228.3" y="95.4">13</text>
<text x="228.3" y="91.9">14</text>
<text x="197.2" y="99">5</text>
<text x="206.2" y="97.2">P0</text>
<text x="206.2" y="100.7">P1</text>
<text x="215.5" y="97.2">_INT</text>
<text x="218" y="100.7">P7</text>
<text x="228.3" y="99">12</text>
<text x="197.2" y="102.5">6</text>
<text x="197.2" y="106">7</text>
<text x="206.2" y="104.2">P2</text>
<text x="206.2" y="107.8">P3</text>
<text x="218" y="107.8">P5</text>
<text x="218" y="104.2">P6</text>
<text x="228.3" y="106">10</text>
<text x="228.3" y="102.5">11</text>
<text x="197.2" y="109.5">8</text>
<text x="206.2" y="111.3">GND</text>
<text x="218" y="111.3">P4</text>
<text x="228.3" y="109.5">9</text>
<text x="347.5" y="120.1">1</text>
<text x="347.5" y="123.7">2</text>
<text x="360.2" y="120.1">3</text>
<text x="360.2" y="123.7">4</text>
<text x="278" y="166.3" transform="rotate(-90 278 166.3)">3</text>
<text x="281.5" y="166.3" transform="rotate(-90 281.5 166.3)">4</text>
<text x="292.1" y="166.3" transform="rotate(-90 292.1 166.3)">3</text>
<text x="295.6" y="166.3" transform="rotate(-90 295.6 166.3)">4</text>
<text x="278" y="179" transform="rotate(-90 278 179)">1</text>
<text x="281.5" y="179" transform="rotate(-90 281.5 179)">2</text>
<text x="292.1" y="179" transform="rotate(-90 292.1 179)">1</text>
<text x="295.6" y="179" transform="rotate(-90 295.6 179)">2</text>
</g>
<g font-size="1.8" fill="#838383">
<text x="227.5" y="20.9">RESET</text>
<text x="186.8" y="28">DTR</text>
<text x="307.5" y="29.7">LCD_RST</text>
<text x="307.4" y="33.2">LCD_SCK</text>
<text x="308.5" y="36.8">LCD_DC</text>
<text x="308.6" y="40.3">LCD_CS</text>
<text x="188.7" y="43.8">RTS</text>
<text x="295" y="43.9">LCD_BCKL</text>
<text x="306.2" y="43.8">LCD_MOSI</text>
<text x="227.5" y="50.9">IO0</text>
<text x="4.8" y="56.2">RESET</text>
<text x="31.8" y="59.7">VBAT_S</text>
<text x="119.9" y="59.7">RX</text>
<text x="119.9" y="56.2">L_BTN</text>
<text x="32.8" y="63.4">R_BTN</text>
<text x="119.9" y="63.2">TX</text>
<text x="29.4" y="66.8">I2S_DOUT</text>
<text x="119.9" y="66.8">CHRG_STAT</text>
<text x="120" y="70.3">SD_CMD</text>
<text x="119.9" y="77.3">SD_DAT0</text>
<text x="120.1" y="73.8">SD_CLK</text>
<text x="31.6" y="80.9">I2S_WS</text>
<text x="30.4" y="87.9">USB_DET</text>
<text x="31" y="84.4">I2S_BCK</text>
<text x="239.9" y="89.7">I2C_SDA</text>
<text x="33.6" y="91.5">OD_N</text>
<text x="33.9" y="95">OD_P</text>
<text x="119.9" y="95">IO0</text>
<text x="239.9" y="93.2">I2C_SCL</text>
<text x="180.2" y="100.3">SELECT</text>
<text x="181.2" y="96.7">START</text>
<text x="239.9" y="100.3">B</text>
<text x="181.2" y="107.3">DOWN</text>
<text x="184.6" y="103.8">UP</text>
<text x="239.9" y="107.3">RIGHT</text>
<text x="239.9" y="103.8">A</text>
<text x="239.9" y="110.9">LEFT</text>
<text x="339.6" y="114.5">MENU</text>
<text x="64.6" y="120.8" transform="rotate(90 64.6 120.8)">MENU</text>
<text x="68.2" y="120.8" transform="rotate(90 68.2 120.8)">LCD_BCKL</text>
<text x="72.9" y="130.5" transform="rotate(-90 72.9 130.5)">LCD_MOSI</text>
<text x="76.5" y="128" transform="rotate(-90 76.5 128)">LCD_CS</text>
<text x="79.9" y="128" transform="rotate(-90 79.9 128)">LCD_DC</text>
<text x="83.7" y="129.4" transform="rotate(-90 83.7 129.4)">LCD_SCK</text>
<text x="87.1" y="129.1" transform="rotate(-90 87.1 129.1)">LCD_RST</text>
<text x="90.6" y="128.6" transform="rotate(-90 90.6 128.6)">I2C_SCL</text>
<text x="94.1" y="128.9" transform="rotate(-90 94.1 128.9)">I2C_SDA</text>
<text x="339.3" y="128.6">L_BTN</text>
<text x="58.8" y="133.3" transform="rotate(-90 58.8 133.3)">AUDIO_SHDN</text>
<text x="339.2" y="142.7">R_BTN</text>
<text x="199.3" y="158.5">UP</text>
<text x="213.4" y="158.5">DOWN</text>
<text x="227.5" y="158.5">LEFT</text>
<text x="241.7" y="158.5">RIGHT</text>
<text x="255.8" y="158.5">A</text>
<text x="269.9" y="158.5">B</text>
<text x="284" y="158.5">START</text>
<text x="298.1" y="158.5">SELECT</text>
<text x="173.5" y="172.9" transform="rotate(-90 173.5 172.9)">I2C_SDA</text>
<text x="184.1" y="172.6" transform="rotate(-90 184.1 172.6)">I2C_SCL</text>
<text x="95.2" y="177.9">SD_CMD</text>
<text x="95.2" y="184.9">SD_CLK</text>
<text x="95.2" y="192">SD_DAT0</text>
</g>
<g font-size="1.8" fill="#00f">
<text x="61.7" y="85.5">35 36 37 悬空</text>
<text x="61.7" y="87.3">用于8MB内置的八线PSRAM</text>
<text x="61.7" y="89.1">四线PSRAM可以将这些引脚接到sd卡跑4bit</text>
</g>
<text font-size="1.8" fill="#000080" x="130" y="84.4">BUSY</text>
</svg>
